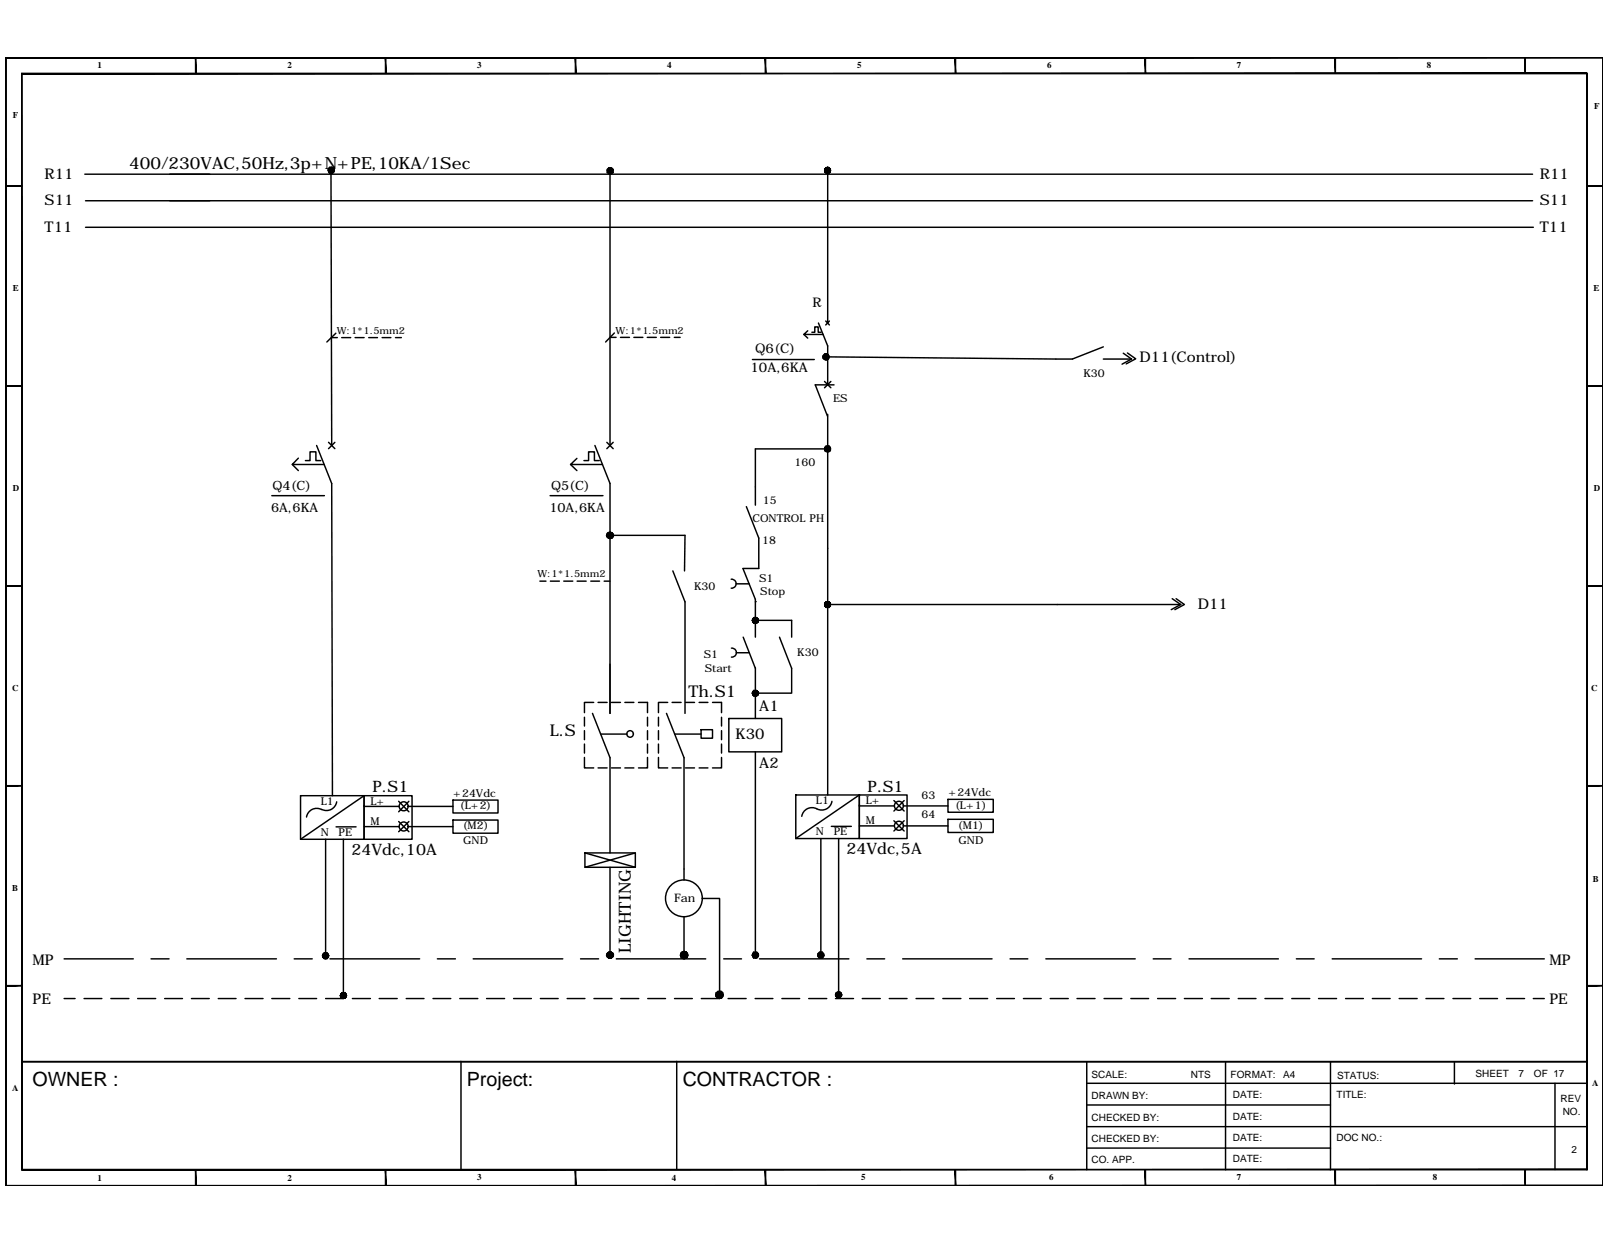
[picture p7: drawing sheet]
<svg xmlns="http://www.w3.org/2000/svg" width="279mm" height="216mm" viewBox="0 0 279 216" stroke-linecap="round" stroke-linejoin="round" font-family="sans-serif">
<!-- layer: FRAME -->
<g fill="#000" stroke="#000" stroke-width=".17">
<path d="M.9 10h277.8zM.9 10.1l277.8-.1z"/>
<path d="M3.7 12.8l.2 190.5v-190.5zM3.7 12.8l.2 190.5h-.2z"/>
<path d="M34 10l.1 2.8v-2.8zM34 10l.1 2.8h-.1z"/>
<path d="M67 10l.1 2.8v-2.8zM67 10l.1 2.8h-.1z"/>
<path d="M100 10l.1 2.8v-2.8zM100 10l.1 2.8h-.1z"/>
<path d="M133 10l.2 2.8v-2.8zM133 10l.2 2.8h-.2z"/>
<path d="M166 10l.2 2.8v-2.8zM166 10l.2 2.8h-.2z"/>
<path d="M199.1 10l.1 2.8v-2.8zM199.1 10l.1 2.8h-.1z"/>
<path d="M232.1 10l.1 2.8v-2.8zM232.1 10l.1 2.8h-.1z"/>
<path d="M265.1 10l.1 2.8v-2.8zM265.1 10l.1 2.8h-.1z"/>
<path d="M3.8 12.8h272.1v-.1zM3.8 12.7h272.1l-272.1 .1z"/>
<path d="M278.7 10v196.1zM278.7 10v196.1z"/>
<path d="M1 32.3v.1l2.8-.1zM1 32.4l2.8-.1v.1z"/>
<path d="M275.9 32.3v.1l2.8-.1zM275.9 32.4l2.8-.1v.1z"/>
<path d="M1 67v.2l2.8-.2zM1 67.2l2.8-.2v.2z"/>
<path d="M275.9 67v.2l2.8-.2zM275.9 67.2l2.8-.2v.2z"/>
<path d="M1 101.8v.1l2.8-.1zM1 101.9l2.8-.1v.1z"/>
<path d="M275.9 101.8v.1l2.8-.1zM275.9 101.9l2.8-.1v.1z"/>
<path d="M1 136.5v.2l2.8-.2zM1 136.7l2.8-.2v.2z"/>
<path d="M275.9 136.5v.2l2.8-.2zM275.9 136.7l2.8-.2v.2z"/>
<path d="M1 171.3v.1l2.8-.1zM1 171.4l2.8-.1v.1z"/>
<path d="M275.9 171.3v.1l2.8-.1zM275.9 171.4l2.8-.1v.1z"/>
<path d="M.9 10v196.1h.2zM.9 10h.2v196.1z"/>
<path d="M3.8 203.3v.1l272.1-.1zM3.8 203.4l272.1-.1v.1z"/>
<path d="M34 203.3l.1 2.8v-2.8zM34 203.3l.1 2.8h-.1z"/>
<path d="M67 203.3l.1 2.8v-2.8zM67 203.3l.1 2.8h-.1z"/>
<path d="M100 203.3l.1 2.8v-2.8zM100 203.3l.1 2.8h-.1z"/>
<path d="M133 203.4v2.7h.2zM133 203.4h.2v2.7z"/>
<path d="M166 203.3l.2 2.8v-2.8zM166 203.3l.2 2.8h-.2z"/>
<path d="M199.1 203.3l.1 2.8v-2.8zM199.1 203.3l.1 2.8h-.1z"/>
<path d="M232.1 203.3l.1 2.8v-2.8zM232.1 203.3l.1 2.8h-.1z"/>
<path d="M265.1 203.3l.1 2.8v-2.8zM265.1 203.3l.1 2.8h-.1z"/>
<path d="M275.9 12.8v190.5h.1zM275.9 12.8h.1v190.5z"/>
<path d="M1 206.1h277.7zM1 206.1h277.7z"/>
</g>
<path d="M3.8 184.5h272.1zM3.8 184.6v18.7M188.9 192.1h42.4M188.9 195.8h86.9M188.9 188.3h86.9M188.9 199.6h42.4M188.9 184.6v18.7" fill="none" stroke="#000" stroke-width=".25"/>
<!-- layer: 0 -->
<g fill="none" stroke="#000" stroke-width=".25">
<path d="M14.7 30.3h251.8M14.9 39.5h251.7M14.9 34.9h251.6M57.5 29.6l.2 47.8M57.6 58.7h1M58.4 57.9l-1.6 1.6M59.4 58.7h1.6M61.7 58.7h1.6M64.1 58.7h1.5M66.4 58.7h1.6M68.8 58.7h1M106.1 58.6h1"/>
<path d="M106.8 57.9l-1.5 1.6M107.9 58.6h1.5M110.2 58.6h1.6M112.5 58.6h1.6M114.9 58.6h1.5M117.2 58.6h1.1M141.7 66.9h3.3M143.6 62l42.9 .4M143.9 60.1v6.8M143.9 72v66.2M143.9 78h-12.6v9.8M191.8 62.4h4.9"/>
<path d="M195.3 61.4l1.4 1-1.6 .9M196 61.4l1.5 1-1.7 .9M57.7 84l.1 54.3M106.1 84v40M106.1 93.1h13l-.1 6.1M131.9 93.5v5.3h-2.7M93.9 101h1M95.7 101h1.6M98 101h1.6M100.3 101h1.6M102.7 101h1.5M105 101h1.1"/>
<path d="M119.1 104.6v19.4M127.1 100.7a.78 .78 0 0 1 .9 .8 .78 .78 0 0 1-.9 .7M127.2 112.7a.78 .78 0 0 1 .8 .7 .78 .78 0 0 1-.8 .8M128 101.5h2.3M128 113.5h2.3M131.3 104.2v6.6M131.3 116.1v8.8M131.3 107.8h6.3v3M131.5 104.6h-.2M137.6 116.2v4.3h-6.3M143.9 105.1h61.4M203.8 104.1l1.5 1-1.7 .9"/>
<path d="M204.5 104.1l1.4 1-1.6 .9M58.5 139.4a1.8 1.8 0 0 1-2.6 1.3M63.3 138.3h8.3v7.6h-8.3zM63.3 138.3l-11 7.6M69.3 139.3l1.8 1.8M71.1 139.3l-1.8 1.8M78.8 139.1h7.8v2.2h-7.8zM101.6 131.7v1.8h1.6M101.6 124.7v1.5M101.6 127v1.6M101.6 129.3v1.6M103.2 122.1h-1.6v1.8"/>
<path d="M104 133.5h1.6M104 122.1h1.6M106.1 131.7v16.6M106.3 133.5h1.6M106.3 122.1h1.6M108.6 133.5h1.6M108.6 122.1h1.6M111 122.1h1.6v1.8M112.6 131.7v1.8h-1.6M112.6 124.7v1.5M112.6 127v1.6M112.6 129.3v1.6"/>
<path d="M114.5 131.7v1.8h1.6M114.5 124.7v1.5M114.5 127v1.6M114.5 129.3v1.6M116.1 122.1h-1.6v1.8M116.9 133.5h1.5M116.9 122.1h1.5M118.9 131.7v19.4M119.2 133.5h1.5M119.2 122.1h1.5M121.6 133.5h1.5M121.6 122.1h1.5"/>
<path d="M121.9 126.8h2v1.5h-2zM123.9 122.1h1.5v1.8M125.4 131.7v1.8h-1.5M125.4 124.7v1.5M125.4 127v1.6M125.4 129.3v1.6M126.7 124.9h9.2v5.8h-9.2zM131.3 130.7v35.3M144.6 139.3a1.8 1.8 0 0 1-2.6 1.3M149.4 138.2h8.3v7.6h-8.3zM149.4 138.2l-11 7.6M155.4 139.2l1.8 1.8"/>
<path d="M157.2 139.2l-1.8 1.8M164.8 139h7.9v2.2h-7.9zM55.9 140.7a1.8 1.8 0 0 0-2.6 1.3M58.4 143.7h3.5M59.7 145.9v27.2M69.3 142.8l1.8 1.8M71 140.2h7.8M71 143.7h7.8M71.1 142.8l-1.8 1.8M78.8 142.6h7.8v2.2h-7.8zM101.7 148.3h8.8v2.5h-8.8zM101.7 148.3l8.8 2.5"/>
<path d="M106.1 150.8v15.2M110.5 148.3l-8.8 2.5M122.1 156.2h3v16.7M142 140.6a1.8 1.8 0 0 0-2.6 1.3M144.5 143.7h3.5M145.8 145.8v27.1M155.4 142.7l1.8 1.8M157.1 140.1h7.7M157.1 143.6h7.7M157.2 142.7l-1.8 1.8M164.8 142.4h7.9v2.3h-7.9zM11.1 166.7h12.1"/>
<path d="M11.1 173.6h2M14.6 173.6h3.1M19.3 173.6h3.1M23.9 173.6h3.2M26.3 166.7h3.1M28.6 173.6h3.1M32.5 166.7h15.6M33.3 173.6h3.1M37.9 173.6h3.1M42.6 173.6h3.1M47.3 173.6h3.1M51.2 166.7h3.1"/>
<path d="M52 173.6h3M56.6 173.6h3.1M57.4 166.7h15.6M61.3 173.6h3.1M65.9 173.6h3.2M70.6 173.6h3.1M75.3 173.6h3.1M76 166.7h3.2M79.9 173.6h3.2M82.3 166.7h15.5M84.6 173.6h3.1M89.3 173.6h3.1"/>
<path d="M94 173.6h3M98.6 173.6h3.1M100.9 166.7h3.2M103.3 173.6h3.1M107.2 166.7h15.5M107.9 173.6h3.2M112.6 173.6h3.1M117.3 173.6h3.1M121.9 173.6h3.2M125.8 166.7h3.1M126.6 173.6h3.1M131.3 173.6h3.1"/>
<path d="M132.1 166.7h15.5M135.9 173.6h3.1M140.6 173.6h3.1M145.3 173.6h3.1M149.9 173.6h3.1M150.7 166.7h3.1M154.6 173.6h3.1M156.9 166.7h15.6M159.3 173.6h3.1M163.9 173.6h3.2M168.6 173.6h3.1M173.3 173.6h3.1"/>
<path d="M175.6 166.7h3.1M177.9 173.6h3.1M181.8 166.7h15.6M182.6 173.6h3.1M187.3 173.6h3.1M192 173.6h3M196.6 173.6h3.1M200.5 166.7h3.1M201.3 173.6h3.1M205.9 173.6h3.2M206.7 166.7h15.6M210.6 173.6h3.1"/>
<path d="M215.3 173.6h3.1M219.9 173.6h3.1M224.6 173.6h3.1M225.4 166.7h3.1M229.2 173.6h3.2M231.6 166.7h15.6M233.9 173.6h3.1M238.6 173.6h3.1M243.3 173.6h3.1M247.9 173.6h3.2M250.2 166.7h3.2M252.6 173.6h3.1"/>
<path d="M256.5 166.7h12M257.3 173.6h3.1M261.9 173.6h3.2M266.6 173.6h1.9M80.2 184.5v18.8M117.7 184.5v18.8M213.1 184.6v18.7M231.3 184.6v18.7M252.9 184.7v3.7M270.4 188.3v15"/>
<circle cx="106" cy="93" r=".53"/>
<circle cx="70.2" cy="143.7" r=".78"/>
<circle cx="70.2" cy="140.2" r=".78"/>
<circle cx="156.3" cy="140.1" r=".78"/>
<circle cx="156.3" cy="143.5" r=".78"/>
<circle cx="106" cy="166" r=".53"/>
</g>
<!-- layer: SYMBOL -->
<g fill="none" stroke="#000" stroke-width=".25">
<path d="M106.1 29.6v47.8M143.9 29.6v26.5M139.8 58.1l.6 .7M140.4 57.5l-.6 .6h3.3M141.2 57.8h.5v-1h.6v1h.5M142.3 56.1l1.6 4M143.6 55.8l.6 .7M144.2 55.8l-.6 .7M51.9 79.6l-1.1 1.1h5.6M55 77.4l2.7 6.6M57.1 76.9l1.1 1.1M58.2 76.9l-1.1 1.1"/>
<path d="M100.3 79.7l-1.1 1h5.5M103.4 77.4l2.7 6.6M105.5 76.9l1.1 1.1M106.6 76.9l-1.1 1.1M130.8 62.5h10.8M143.4 66.3l1.1 1.1M144.5 66.3l-1.1 1.1M47.3 86.2h9.1M50.8 80.7l1.1 1.1M53.1 80.1h.8v-1.6h1v1.6h.9M95.6 86.2h9.2M99.2 80.7l1.1 1.1"/>
<path d="M101.5 80.1h.8v-1.6h1v1.6h.9M52.3 138.3h11v7.6h-11zM138.4 138.2h11v7.6h-11zM56.6 145.9v20.2M63.3 140.2h6.1M63.3 143.7h6.1M118.9 151.1v1.9M118.9 159.4v6.6M142.7 145.8v20.2M149.4 140.1h6.1M149.4 143.6h6.1"/>
<circle cx="118.9" cy="156.2" r="3.2"/>
</g>
<!-- layer: L -->
<path d="M63.3 140.2h.1M149.4 140.1h.1" fill="none" stroke="#000" stroke-width=".25"/>
<!-- layer: 0 -->
<g fill="#000" stroke="#000" stroke-width=".17">
<path d="M105.9 93.6h.3zM106 92.6h.1zM105.9 166.6h.3zM106 165.5h.1z"/>
<path d="M57 29.6l.1 .3 .5-.3zM57.1 29.9l.5-.3-.3 .5zM57.6 29.6l-.3 .5h.3z"/>
<path d="M57 29.6l.1 .3 .5-.3zM57.1 29.9l.5-.3-.3 .5zM57.6 29.6l-.3 .5h.3z"/>
<path d="M57.2 29.6v.2l.4-.2zM57.2 29.8l.4-.2-.2 .3zM57.6 29.6l-.2 .3 .2 .1z"/>
<path d="M57.2 29.6v.2l.4-.2zM57.2 29.8l.4-.2-.2 .3zM57.6 29.6l-.2 .3 .2 .1z"/>
<path d="M57.4 29.2l.2 .4v-.4zM57.4 29.2l.2 .4-.4-.2zM57.2 29.4v.2h.4z"/>
<path d="M57.6 29.6v.4l.2-.1zM57.6 29.6l.3 .2-.1 .1zM57.6 29.6l.3 .2 .1-.2z"/>
<path d="M57.3 29.1l.3 .5v-.5zM57.3 29.1l.3 .5-.5-.3zM57.1 29.3l-.1 .3h.6z"/>
<path d="M57.6 29.6v.5h.2zM57.6 29.6l.5 .3-.3 .2zM57.6 29.6l.5 .3v-.3z"/>
<path d="M57.4 29.2l.2 .4v-.4zM57.4 29.2l.2 .4-.4-.2zM57.2 29.4v.2h.4z"/>
<path d="M57.6 29.6v.4l.2-.1zM57.6 29.6l.3 .2-.1 .1zM57.6 29.6l.3 .2 .1-.2z"/>
<path d="M57.3 29.1l.3 .5v-.5zM57.3 29.1l.3 .5-.5-.3zM57.1 29.3l-.1 .3h.6z"/>
<path d="M57.6 29.6v.5h.2zM57.6 29.6l.5 .3-.3 .2zM57.6 29.6l.5 .3v-.3z"/>
<path d="M57.6 29.6h.4l-.1-.2zM57.8 29.2l.1 .2-.3 .2zM57.6 29.2v.4l.2-.4z"/>
<path d="M57.6 29.6h.4l-.1-.2zM57.8 29.2l.1 .2-.3 .2zM57.6 29.2v.4l.2-.4z"/>
<path d="M57.6 29.6h.5v-.3zM57.8 29.1l.3 .2-.5 .3zM57.6 29.1v.5l.2-.5z"/>
<path d="M57.6 29.6h.5v-.3zM57.8 29.1l.3 .2-.5 .3zM57.6 29.1v.5l.2-.5z"/>
<path d="M105.6 29.7v.3l.5-.3zM105.6 30l.5-.3-.3 .5zM106.1 29.7l-.3 .5h.3z"/>
<path d="M105.6 29.7v.3l.5-.3zM105.6 30l.5-.3-.3 .5zM106.1 29.7l-.3 .5h.3z"/>
<path d="M105.7 29.7v.2l.4-.2zM105.7 29.9l.4-.2-.2 .4zM106.1 29.7l-.2 .4h.2z"/>
<path d="M105.7 29.7v.2l.4-.2zM105.7 29.9l.4-.2-.2 .4zM106.1 29.7l-.2 .4h.2z"/>
<path d="M105.9 29.4l.2 .3v-.4zM105.7 29.5l.2-.1 .2 .3zM105.7 29.5v.2h.4z"/>
<path d="M106.1 29.7v.4h.2zM106.1 29.7l.3 .2-.1 .2zM106.1 29.7l.3 .2 .1-.2z"/>
<path d="M105.8 29.2l.3 .5v-.6zM105.8 29.2l.3 .5-.5-.3zM105.6 29.4v.3h.5z"/>
<path d="M106.1 29.7v.5h.3zM106.1 29.7l.5 .3-.2 .2zM106.1 29.7l.5 .3v-.3z"/>
<path d="M105.9 29.4l.2 .3v-.4zM105.7 29.5l.2-.1 .2 .3zM105.7 29.5v.2h.4z"/>
<path d="M106.1 29.7v.4h.2zM106.1 29.7l.3 .2-.1 .2zM106.1 29.7l.3 .2 .1-.2z"/>
<path d="M105.8 29.2l.3 .5v-.6zM105.8 29.2l.3 .5-.5-.3zM105.6 29.4v.3h.5z"/>
<path d="M106.1 29.7v.5h.3zM106.1 29.7l.5 .3-.2 .2zM106.1 29.7l.5 .3v-.3z"/>
<path d="M106.1 29.7h.4l-.1-.2zM106.3 29.4l.1 .1-.3 .2zM106.1 29.3v.4l.2-.3z"/>
<path d="M106.1 29.7h.4l-.1-.2zM106.3 29.4l.1 .1-.3 .2zM106.1 29.3v.4l.2-.3z"/>
<path d="M106.1 29.7h.5v-.3zM106.4 29.2l.2 .2-.5 .3zM106.1 29.1v.6l.3-.5z"/>
<path d="M106.1 29.7h.5v-.3zM106.4 29.2l.2 .2-.5 .3zM106.1 29.1v.6l.3-.5z"/>
<path d="M143.4 29.6v.3l.5-.3zM143.4 29.9l.5-.3-.3 .5zM143.9 29.6l-.3 .5 .3 .1z"/>
<path d="M143.4 29.6v.3l.5-.3zM143.4 29.9l.5-.3-.3 .5zM143.9 29.6l-.3 .5 .3 .1z"/>
<path d="M143.5 29.6v.2l.4-.2zM143.5 29.8l.4-.2-.2 .4zM143.9 29.6l-.2 .4h.2z"/>
<path d="M143.5 29.6v.2l.4-.2zM143.5 29.8l.4-.2-.2 .4zM143.9 29.6l-.2 .4h.2z"/>
<path d="M143.7 29.3l.2 .3v-.4zM143.5 29.4l.2-.1 .2 .3zM143.5 29.4v.2h.4z"/>
<path d="M143.9 29.6v.4h.2zM143.9 29.6l.3 .2-.1 .2zM143.9 29.6l.3 .2 .1-.2z"/>
<path d="M143.6 29.1l.3 .5v-.5zM143.6 29.1l.3 .5-.5-.2zM143.4 29.4v.2h.5z"/>
<path d="M143.9 29.6v.6l.3-.1zM143.9 29.6l.5 .3-.2 .2zM143.9 29.6l.5 .3v-.3z"/>
<path d="M143.7 29.3l.2 .3v-.4zM143.5 29.4l.2-.1 .2 .3zM143.5 29.4v.2h.4z"/>
<path d="M143.9 29.6v.4h.2zM143.9 29.6l.3 .2-.1 .2zM143.9 29.6l.3 .2 .1-.2z"/>
<path d="M143.6 29.1l.3 .5v-.5zM143.6 29.1l.3 .5-.5-.2zM143.4 29.4v.2h.5z"/>
<path d="M143.9 29.6v.6l.3-.1zM143.9 29.6l.5 .3-.2 .2zM143.9 29.6l.5 .3v-.3z"/>
<path d="M143.9 29.6h.4l-.1-.2zM144.1 29.3l.1 .1-.3 .2zM143.9 29.2v.4l.2-.3z"/>
<path d="M143.9 29.6h.4l-.1-.2zM144.1 29.3l.1 .1-.3 .2zM143.9 29.2v.4l.2-.3z"/>
<path d="M143.9 29.6h.5v-.2zM144.2 29.1l.2 .3-.5 .2zM143.9 29.1v.5l.3-.5z"/>
<path d="M143.9 29.6h.5v-.2zM144.2 29.1l.2 .3-.5 .2zM143.9 29.1v.5l.3-.5z"/>
<path d="M143.1 62v.3l.5-.3zM143.1 62.3l.5-.3-.2 .5zM143.6 62l-.2 .5 .2 .1z"/>
<path d="M143.1 62v.3l.5-.3zM143.1 62.3l.5-.3-.2 .5zM143.6 62l-.2 .5 .2 .1z"/>
<path d="M143.2 62l.1 .2 .3-.2zM143.3 62.2l.3-.2-.2 .4zM143.6 62l-.2 .4 .2 .1z"/>
<path d="M143.2 62l.1 .2 .3-.2zM143.3 62.2l.3-.2-.2 .4zM143.6 62l-.2 .4 .2 .1z"/>
<path d="M143.4 78v.3l.5-.3zM143.4 78.3l.5-.3-.3 .5zM143.9 78l-.3 .5 .3 .1z"/>
<path d="M143.4 78v.3l.5-.3zM143.4 78.3l.5-.3-.3 .5zM143.9 78l-.3 .5 .3 .1z"/>
<path d="M143.5 78v.2l.4-.2zM143.5 78.2l.4-.2-.2 .4zM143.9 78l-.2 .4 .2 .1z"/>
<path d="M143.5 78v.2l.4-.2zM143.5 78.2l.4-.2-.2 .4zM143.9 78l-.2 .4 .2 .1z"/>
<path d="M143.4 61.7l.2 .3v-.4zM143.4 61.7l.2 .3-.3-.2zM143.3 61.8l-.1 .2h.4z"/>
<path d="M143.6 62v.5l.2-.1zM143.6 62l.4 .2-.2 .2zM143.6 62l.4 .2v-.2z"/>
<path d="M143.4 61.6l.2 .4v-.5zM143.1 61.8l.3-.2 .2 .4zM143.1 61.8v.2h.5z"/>
<path d="M143.6 62v.6l.3-.1zM143.6 62l.5 .3-.2 .2zM143.6 62l.5 .3 .1-.3z"/>
<path d="M143.4 61.7l.2 .3v-.4zM143.4 61.7l.2 .3-.3-.2zM143.3 61.8l-.1 .2h.4z"/>
<path d="M143.6 62v.5l.2-.1zM143.6 62l.4 .2-.2 .2zM143.6 62l.4 .2v-.2z"/>
<path d="M143.4 61.6l.2 .4v-.5zM143.1 61.8l.3-.2 .2 .4zM143.1 61.8v.2h.5z"/>
<path d="M143.6 62v.6l.3-.1zM143.6 62l.5 .3-.2 .2zM143.6 62l.5 .3 .1-.3z"/>
<path d="M143.7 77.7l.2 .3v-.4zM143.5 77.8l.2-.1 .2 .3zM143.5 77.8v.2h.4z"/>
<path d="M143.9 78v.5l.2-.1zM143.9 78l.3 .2-.1 .2zM143.9 78l.3 .2 .1-.2z"/>
<path d="M143.6 77.6l.3 .4v-.5zM143.6 77.6l.3 .4-.5-.2zM143.4 77.8v.2h.5z"/>
<path d="M143.9 78v.6l.3-.1zM143.9 78l.5 .3-.2 .2zM143.9 78l.5 .3v-.3z"/>
<path d="M143.7 77.7l.2 .3v-.4zM143.5 77.8l.2-.1 .2 .3zM143.5 77.8v.2h.4z"/>
<path d="M143.9 78v.5l.2-.1zM143.9 78l.3 .2-.1 .2zM143.9 78l.3 .2 .1-.2z"/>
<path d="M143.6 77.6l.3 .4v-.5zM143.6 77.6l.3 .4-.5-.2zM143.4 77.8v.2h.5z"/>
<path d="M143.9 78v.6l.3-.1zM143.9 78l.5 .3-.2 .2zM143.9 78l.5 .3v-.3z"/>
<path d="M143.6 62h.4v-.2zM143.8 61.7l.2 .1-.4 .2zM143.6 61.6v.4l.2-.3z"/>
<path d="M143.6 62h.4v-.2zM143.8 61.7l.2 .1-.4 .2zM143.6 61.6v.4l.2-.3z"/>
<path d="M143.6 62h.6l-.1-.2zM143.9 61.6l.2 .2-.5 .2zM143.6 61.5v.5l.3-.4z"/>
<path d="M143.6 62h.6l-.1-.2zM143.9 61.6l.2 .2-.5 .2zM143.6 61.5v.5l.3-.4z"/>
<path d="M143.9 78h.4l-.1-.2zM144.1 77.7l.1 .1-.3 .2zM143.9 77.6v.4l.2-.3z"/>
<path d="M143.9 78h.4l-.1-.2zM144.1 77.7l.1 .1-.3 .2zM143.9 77.6v.4l.2-.3z"/>
<path d="M143.9 78h.5v-.2zM144.2 77.6l.2 .2-.5 .2zM143.9 77.5v.5l.3-.4z"/>
<path d="M143.9 78h.5v-.2zM144.2 77.6l.2 .2-.5 .2zM143.9 77.5v.5l.3-.4z"/>
<path d="M105.9 93.6h.2zM106 93.6h.1z"/>
<path d="M106 92.6h.2zM105.9 92.6h.3z"/>
<path d="M105.9 92.6h.3zM105.9 92.6h.3z"/>
<path d="M105.9 92.6h.4zM105.9 92.6h.4z"/>
<path d="M105.9 93.6h.3zM105.9 93.6h.3z"/>
<path d="M105.8 92.6h.6zM105.8 92.6h.6z"/>
<path d="M105.8 93.6h.5zM105.8 93.6h.4z"/>
<path d="M105.8 92.6h.6zM105.8 92.6h.6z"/>
<path d="M105.8 93.6h.6zM105.8 93.6h.5z"/>
<path d="M105.8 92.6l.6 .1zM105.8 92.6l.6 .1z"/>
<path d="M105.8 93.5h.6zM105.8 93.5l.6 .1z"/>
<path d="M105.7 92.7h.8zM105.7 92.7h.8z"/>
<path d="M105.7 93.5h.7zM105.7 93.5h.7z"/>
<path d="M105.7 92.7h.8zM105.7 92.7h.8z"/>
<path d="M105.6 92.7l.9 .1zM105.6 92.7l.9 .1z"/>
<path d="M105.6 93.4h.9zM105.6 93.4h.9z"/>
<path d="M105.7 93.4h.8zM105.7 93.4l.7 .1z"/>
<path d="M105.6 92.8h1zM105.6 92.8h1z"/>
<path d="M105.6 93.4h.9zM105.6 93.4h.9z"/>
<path d="M105.6 92.8l1 .1zM105.6 92.8l1 .1h-1z"/>
<path d="M105.6 92.9h1zM105.6 92.9h1z"/>
<path d="M105.6 93.3h1zM105.6 93.3h1z"/>
<path d="M105.6 93.3h1zM105.6 93.3l.9 .1z"/>
<path d="M105.6 92.9l1 .1zM105.6 92.9l1 .1z"/>
<path d="M105.6 93h1zM105.5 93h1.1z"/>
<path d="M105.5 93l1.1 .1zM105.5 93l1.1 .1z"/>
<path d="M105.5 93.1h1.1zM105.5 93.1h1.1z"/>
<path d="M105.5 93.1l1.1 .1zM105.5 93.1l1.1 .1z"/>
<path d="M105.6 93.2h1zM105.6 93.2h1z"/>
<path d="M105.6 93.2h1zM105.6 93.2l1 .1z"/>
<path d="M130.8 107.8l.1 .3 .4-.3zM130.9 108.1l.4-.3-.3 .5zM131.3 107.8l-.3 .5 .3 .1z"/>
<path d="M130.8 107.8l.1 .3 .4-.3zM130.9 108.1l.4-.3-.3 .5zM131.3 107.8l-.3 .5 .3 .1z"/>
<path d="M130.9 107.8l.1 .2 .3-.2zM131 108l.3-.2-.2 .4zM131.3 107.8l-.2 .4 .2 .1z"/>
<path d="M130.9 107.8l.1 .2 .3-.2zM131 108l.3-.2-.2 .4zM131.3 107.8l-.2 .4 .2 .1z"/>
<path d="M131.1 107.5l.2 .3v-.4zM131 107.6l.1-.1 .2 .3zM131 107.6l-.1 .2h.4z"/>
<path d="M131.3 107.8v.5l.2-.1zM131.3 107.8l.4 .2-.2 .2zM131.3 107.8l.4 .2 .1-.2z"/>
<path d="M131 107.4l.3 .4v-.5zM131 107.4l.3 .4-.4-.2zM130.9 107.6l-.1 .2h.5z"/>
<path d="M131.3 107.8v.6l.3-.1zM131.3 107.8l.5 .3-.2 .2zM131.3 107.8l.5 .3 .1-.3z"/>
<path d="M131.1 107.5l.2 .3v-.4zM131 107.6l.1-.1 .2 .3zM131 107.6l-.1 .2h.4z"/>
<path d="M131.3 107.8v.5l.2-.1zM131.3 107.8l.4 .2-.2 .2zM131.3 107.8l.4 .2 .1-.2z"/>
<path d="M131 107.4l.3 .4v-.5zM131 107.4l.3 .4-.4-.2zM130.9 107.6l-.1 .2h.5z"/>
<path d="M131.3 107.8v.6l.3-.1zM131.3 107.8l.5 .3-.2 .2zM131.3 107.8l.5 .3 .1-.3z"/>
<path d="M131 120l.3 .5v-.5zM131 120l.3 .5-.4-.3zM130.9 120.2l-.1 .3h.5z"/>
<path d="M131 120l.3 .5v-.5zM131 120l.3 .5-.4-.3zM130.9 120.2l-.1 .3h.5z"/>
<path d="M131.3 107.8h.5l-.1-.2zM131.5 107.5l.2 .1-.4 .2zM131.3 107.4v.4l.2-.3z"/>
<path d="M131.3 107.8h.5l-.1-.2zM131.5 107.5l.2 .1-.4 .2zM131.3 107.4v.4l.2-.3z"/>
<path d="M131.3 107.8h.6l-.1-.2zM131.6 107.4l.2 .2-.5 .2zM131.3 107.3v.5l.3-.4z"/>
<path d="M131.3 107.8h.6l-.1-.2zM131.6 107.4l.2 .2-.5 .2zM131.3 107.3v.5l.3-.4z"/>
<path d="M143.4 105.1v.3l.5-.3zM143.4 105.4l.5-.3-.3 .5zM143.9 105.1l-.3 .5h.3z"/>
<path d="M143.4 105.1v.3l.5-.3zM143.4 105.4l.5-.3-.3 .5zM143.9 105.1l-.3 .5h.3z"/>
<path d="M143.5 105.1v.2l.4-.2zM143.5 105.3l.4-.2-.2 .4zM143.9 105.1l-.2 .4h.2z"/>
<path d="M143.5 105.1v.2l.4-.2zM143.5 105.3l.4-.2-.2 .4zM143.9 105.1l-.2 .4h.2z"/>
<path d="M143.7 104.7l.2 .4v-.4zM143.5 104.9l.2-.2 .2 .4zM143.5 104.9v.2h.4z"/>
<path d="M143.9 105.1v.4h.2zM143.9 105.1l.3 .2-.1 .2zM143.9 105.1l.3 .2 .1-.2z"/>
<path d="M143.6 104.6l.3 .5v-.5zM143.6 104.6l.3 .5-.5-.3zM143.4 104.8v.3h.5z"/>
<path d="M143.9 105.1v.5h.3zM143.9 105.1l.5 .3-.2 .2zM143.9 105.1l.5 .3v-.3z"/>
<path d="M143.7 104.7l.2 .4v-.4zM143.5 104.9l.2-.2 .2 .4zM143.5 104.9v.2h.4z"/>
<path d="M143.9 105.1v.4h.2zM143.9 105.1l.3 .2-.1 .2zM143.9 105.1l.3 .2 .1-.2z"/>
<path d="M143.6 104.6l.3 .5v-.5zM143.6 104.6l.3 .5-.5-.3zM143.4 104.8v.3h.5z"/>
<path d="M143.9 105.1v.5h.3zM143.9 105.1l.5 .3-.2 .2zM143.9 105.1l.5 .3v-.3z"/>
<path d="M143.9 105.1h.4l-.1-.2zM144.1 104.7l.1 .2-.3 .2zM143.9 104.7v.4l.2-.4z"/>
<path d="M143.9 105.1h.4l-.1-.2zM144.1 104.7l.1 .2-.3 .2zM143.9 104.7v.4l.2-.4z"/>
<path d="M143.9 105.1h.5v-.3zM144.2 104.6l.2 .2-.5 .3zM143.9 104.6v.5l.3-.5z"/>
<path d="M143.9 105.1h.5v-.3zM144.2 104.6l.2 .2-.5 .3zM143.9 104.6v.5l.3-.5z"/>
<path d="M130.8 120.5l.1 .3 .4-.3zM130.9 120.8l.4-.3-.3 .5zM131.3 120.5l-.3 .5h.3z"/>
<path d="M130.8 120.5l.1 .3 .4-.3zM130.9 120.8l.4-.3-.3 .5zM131.3 120.5l-.3 .5h.3z"/>
<path d="M130.9 120.5l.1 .2 .3-.2zM131 120.7l.3-.2-.2 .4zM131.3 120.5l-.2 .4h.2z"/>
<path d="M130.9 120.5l.1 .2 .3-.2zM131 120.7l.3-.2-.2 .4zM131.3 120.5l-.2 .4h.2z"/>
<path d="M131.1 120.2l.2 .3v-.4zM131 120.3l.1-.1 .2 .3zM131 120.3l-.1 .2h.4z"/>
<path d="M131.3 120.5v.4h.2zM131.3 120.5l.4 .2-.2 .2zM131.3 120.5l.4 .2 .1-.2z"/>
<path d="M131.3 120.5v.5h.3zM131.3 120.5l.5 .3-.2 .2zM131.3 120.5l.5 .3 .1-.3z"/>
<path d="M131.1 120.2l.2 .3v-.4zM131 120.3l.1-.1 .2 .3zM131 120.3l-.1 .2h.4z"/>
<path d="M131.3 120.5v.4h.2zM131.3 120.5l.4 .2-.2 .2zM131.3 120.5l.4 .2 .1-.2z"/>
<path d="M131.3 120.5v.5h.3zM131.3 120.5l.5 .3-.2 .2zM131.3 120.5l.5 .3 .1-.3z"/>
<path d="M131.3 120.5h.5l-.1-.2zM131.5 120.2l.2 .1-.4 .2zM131.3 120.1v.4l.2-.3z"/>
<path d="M131.3 120.5h.5l-.1-.2zM131.5 120.2l.2 .1-.4 .2zM131.3 120.1v.4l.2-.3z"/>
<path d="M131.3 120.5h.6l-.1-.3zM131.6 120l.2 .2-.5 .3zM131.3 120v.5l.3-.5z"/>
<path d="M131.3 120.5h.6l-.1-.3zM131.6 120l.2 .2-.5 .3zM131.3 120v.5l.3-.5z"/>
<path d="M56.1 166.1v.3l.5-.3zM56.1 166.4l.5-.3-.2 .5zM56.6 166.1l-.2 .5 .2 .1z"/>
<path d="M56.1 166.1v.3l.5-.3zM56.1 166.4l.5-.3-.2 .5zM56.6 166.1l-.2 .5 .2 .1z"/>
<path d="M56.2 166.1v.2l.4-.2zM56.2 166.3l.4-.2-.2 .4zM56.6 166.1l-.2 .4 .2 .1z"/>
<path d="M56.2 166.1v.2l.4-.2zM56.2 166.3l.4-.2-.2 .4zM56.6 166.1l-.2 .4 .2 .1z"/>
<path d="M56.4 165.8l.2 .3v-.4zM56.2 165.9l.2-.1 .2 .3zM56.2 165.9v.2h.4z"/>
<path d="M56.6 166.1v.5l.2-.1zM56.6 166.1l.4 .2-.2 .2zM56.6 166.1l.4 .2v-.2z"/>
<path d="M56.4 165.7l.2 .4v-.5zM56.1 165.9l.3-.2 .2 .4zM56.1 165.9v.2h.5z"/>
<path d="M56.6 166.1v.6l.3-.1zM56.6 166.1l.5 .3-.2 .2zM56.6 166.1l.5 .3 .1-.3z"/>
<path d="M56.4 165.8l.2 .3v-.4zM56.2 165.9l.2-.1 .2 .3zM56.2 165.9v.2h.4z"/>
<path d="M56.6 166.1v.5l.2-.1zM56.6 166.1l.4 .2-.2 .2zM56.6 166.1l.4 .2v-.2z"/>
<path d="M56.4 165.7l.2 .4v-.5zM56.1 165.9l.3-.2 .2 .4zM56.1 165.9v.2h.5z"/>
<path d="M56.6 166.1v.6l.3-.1zM56.6 166.1l.5 .3-.2 .2zM56.6 166.1l.5 .3 .1-.3z"/>
<path d="M56.6 166.1h.4v-.2zM56.8 165.8l.2 .1-.4 .2zM56.6 165.7v.4l.2-.3z"/>
<path d="M56.6 166.1h.4v-.2zM56.8 165.8l.2 .1-.4 .2zM56.6 165.7v.4l.2-.3z"/>
<path d="M56.6 166.1h.6l-.1-.2zM56.9 165.7l.2 .2-.5 .2zM56.6 165.6v.5l.3-.4z"/>
<path d="M56.6 166.1h.6l-.1-.2zM56.9 165.7l.2 .2-.5 .2zM56.6 165.6v.5l.3-.4z"/>
<path d="M59.2 173.1v.2l.5-.2zM59.2 173.3l.5-.2-.2 .4zM59.7 173.1l-.2 .4 .2 .1z"/>
<path d="M59.2 173.1v.2l.5-.2zM59.2 173.3l.5-.2-.2 .4zM59.7 173.1l-.2 .4 .2 .1z"/>
<path d="M59.3 173.1l.1 .1 .3-.1zM59.4 173.2l.3-.1-.2 .3zM59.7 173.1l-.2 .3 .2 .1z"/>
<path d="M59.3 173.1l.1 .1 .3-.1zM59.4 173.2l.3-.1-.2 .3zM59.7 173.1l-.2 .3 .2 .1z"/>
<path d="M59.5 172.7l.2 .4v-.5zM59.5 172.7l.2 .4-.3-.2zM59.4 172.9l-.1 .2h.4z"/>
<path d="M59.7 173.1v.4l.2-.1zM59.7 173.1l.4 .1-.2 .2zM59.7 173.1l.4 .1v-.1z"/>
<path d="M59.5 172.6l.2 .5v-.6zM59.5 172.6l.2 .5-.5-.3zM59.2 172.8v.3h.5z"/>
<path d="M59.7 173.1v.5l.3-.1zM59.7 173.1l.5 .2-.2 .2zM59.7 173.1l.5 .2 .1-.2z"/>
<path d="M59.5 172.7l.2 .4v-.5zM59.5 172.7l.2 .4-.3-.2zM59.4 172.9l-.1 .2h.4z"/>
<path d="M59.7 173.1v.4l.2-.1zM59.7 173.1l.4 .1-.2 .2zM59.7 173.1l.4 .1v-.1z"/>
<path d="M59.5 172.6l.2 .5v-.6zM59.5 172.6l.2 .5-.5-.3zM59.2 172.8v.3h.5z"/>
<path d="M59.7 173.1v.5l.3-.1zM59.7 173.1l.5 .2-.2 .2zM59.7 173.1l.5 .2 .1-.2z"/>
<path d="M59.7 173.1h.4v-.2zM59.9 172.7l.2 .2-.4 .2zM59.7 172.6v.5l.2-.4z"/>
<path d="M59.7 173.1h.4v-.2zM59.9 172.7l.2 .2-.4 .2zM59.7 172.6v.5l.2-.4z"/>
<path d="M59.7 173.1h.6l-.1-.3zM60 172.6l.2 .2-.5 .3zM59.7 172.5v.6l.3-.5z"/>
<path d="M59.7 173.1h.6l-.1-.3zM60 172.6l.2 .2-.5 .3zM59.7 172.5v.6l.3-.5z"/>
<path d="M105.9 166.6h.2zM106 166.6h.1z"/>
<path d="M106 165.5h.2zM105.9 165.5h.3z"/>
<path d="M105.9 165.5h.3zM105.9 165.5h.3z"/>
<path d="M105.9 165.5h.4zM105.9 165.5h.4z"/>
<path d="M105.9 166.6h.3zM105.9 166.6h.3z"/>
<path d="M105.8 165.5h.6zM105.8 165.5h.6z"/>
<path d="M105.8 166.5h.5zM105.8 166.5l.4 .1z"/>
<path d="M105.8 165.5l.6 .1zM105.8 165.5l.6 .1z"/>
<path d="M105.8 166.5h.6zM105.8 166.5h.5z"/>
<path d="M105.8 165.6h.6zM105.8 165.6h.6z"/>
<path d="M105.8 166.5h.6zM105.8 166.5h.6z"/>
<path d="M105.7 165.6l.8 .1zM105.7 165.6l.8 .1z"/>
<path d="M105.7 166.4h.7zM105.7 166.4l.7 .1z"/>
<path d="M105.7 165.7h.8zM105.7 165.7h.8z"/>
<path d="M105.6 165.7h.9zM105.6 165.7h.9z"/>
<path d="M105.6 166.4h.9zM105.6 166.4h.9z"/>
<path d="M105.7 166.4h.8zM105.7 166.4h.7z"/>
<path d="M105.6 165.7l1 .1zM105.6 165.7l1 .1z"/>
<path d="M105.6 166.3h.9zM105.6 166.3l.9 .1z"/>
<path d="M105.6 165.8h1zM105.6 165.8h1z"/>
<path d="M105.6 165.8l1 .1zM105.6 165.8l1 .1z"/>
<path d="M105.6 166.2l1 .1zM105.6 166.2l1 .1z"/>
<path d="M105.6 166.3h1zM105.6 166.3h.9z"/>
<path d="M105.6 165.9h1zM105.6 165.9h1z"/>
<path d="M105.6 165.9l1 .1zM105.6 165.9l1 .1z"/>
<path d="M105.5 166h1.1zM105.5 166h1.1z"/>
<path d="M105.5 166l1.1 .1zM105.5 166l1.1 .1z"/>
<path d="M105.5 166.1h1.1zM105.5 166.1h1.1z"/>
<path d="M105.6 166.1l1 .1zM105.6 166.1l1 .1z"/>
<path d="M105.6 166.2h1zM105.6 166.2h1z"/>
<path d="M118.3 166l.1 .3 .5-.3zM118.4 166.3l.5-.3-.3 .6zM118.9 166l-.3 .6 .3 .1z"/>
<path d="M118.3 166l.1 .3 .5-.3zM118.4 166.3l.5-.3-.3 .6zM118.9 166l-.3 .6 .3 .1z"/>
<path d="M118.4 166l.1 .3 .4-.3zM118.5 166.3l.4-.3-.2 .5zM118.9 166l-.2 .5h.2z"/>
<path d="M118.4 166l.1 .3 .4-.3zM118.5 166.3l.4-.3-.2 .5zM118.9 166l-.2 .5h.2z"/>
<path d="M118.7 165.6l.2 .4v-.5zM118.7 165.6l.2 .4-.4-.2zM118.5 165.8l-.1 .2h.5z"/>
<path d="M118.9 166v.5h.3zM118.9 166l.5 .3-.2 .2zM118.9 166l.5 .3v-.3z"/>
<path d="M118.6 165.5l.3 .5v-.6zM118.6 165.5l.3 .5-.5-.3zM118.4 165.7l-.1 .3h.6z"/>
<path d="M118.9 166v.7l.4-.1zM118.9 166l.6 .3-.2 .3zM118.9 166l.6 .3 .1-.3z"/>
<path d="M118.7 165.6l.2 .4v-.5zM118.7 165.6l.2 .4-.4-.2zM118.5 165.8l-.1 .2h.5z"/>
<path d="M118.9 166v.5h.3zM118.9 166l.5 .3-.2 .2zM118.9 166l.5 .3v-.3z"/>
<path d="M118.6 165.5l.3 .5v-.6zM118.6 165.5l.3 .5-.5-.3zM118.4 165.7l-.1 .3h.6z"/>
<path d="M118.9 166v.7l.4-.1zM118.9 166l.6 .3-.2 .3zM118.9 166l.6 .3 .1-.3z"/>
<path d="M118.9 166h.5v-.2zM119.2 165.6l.2 .2-.5 .2zM118.9 165.5v.5l.3-.4z"/>
<path d="M118.9 166h.5v-.2zM119.2 165.6l.2 .2-.5 .2zM118.9 165.5v.5l.3-.4z"/>
<path d="M118.9 166h.7l-.1-.3zM119.3 165.5l.2 .2-.6 .3zM118.9 165.4v.6l.4-.5z"/>
<path d="M118.9 166h.7l-.1-.3zM119.3 165.5l.2 .2-.6 .3zM118.9 165.4v.6l.4-.5z"/>
<path d="M124.4 172.9l.1 .3 .6-.3zM124.5 173.2l.6-.3-.3 .6zM125.1 172.9l-.3 .6 .3 .1z"/>
<path d="M124.4 172.9l.1 .3 .6-.3zM124.5 173.2l.6-.3-.3 .6zM125.1 172.9l-.3 .6 .3 .1z"/>
<path d="M124.6 172.9l.1 .3 .4-.3zM124.7 173.2l.4-.3-.2 .5zM125.1 172.9l-.2 .5 .2 .1z"/>
<path d="M124.6 172.9l.1 .3 .4-.3zM124.7 173.2l.4-.3-.2 .5zM125.1 172.9l-.2 .5 .2 .1z"/>
<path d="M124.9 172.5l.2 .4v-.5zM124.9 172.5l.2 .4-.4-.2zM124.7 172.7l-.1 .2h.5z"/>
<path d="M125.1 172.9v.6l.3-.1zM125.1 172.9l.4 .3-.1 .2zM125.1 172.9l.4 .3 .1-.3z"/>
<path d="M124.8 172.4l.3 .5v-.6zM124.8 172.4l.3 .5-.6-.3zM124.5 172.6l-.1 .3h.7z"/>
<path d="M125.1 172.9v.7l.3-.1zM125.1 172.9l.6 .3-.3 .3zM125.1 172.9l.6 .3v-.3z"/>
<path d="M124.9 172.5l.2 .4v-.5zM124.9 172.5l.2 .4-.4-.2zM124.7 172.7l-.1 .2h.5z"/>
<path d="M125.1 172.9v.6l.3-.1zM125.1 172.9l.4 .3-.1 .2zM125.1 172.9l.4 .3 .1-.3z"/>
<path d="M124.8 172.4l.3 .5v-.6zM124.8 172.4l.3 .5-.6-.3zM124.5 172.6l-.1 .3h.7z"/>
<path d="M125.1 172.9v.7l.3-.1zM125.1 172.9l.6 .3-.3 .3zM125.1 172.9l.6 .3v-.3z"/>
<path d="M125.1 172.9h.5l-.1-.2zM125.4 172.5l.1 .2-.4 .2zM125.1 172.4v.5l.3-.4z"/>
<path d="M125.1 172.9h.5l-.1-.2zM125.4 172.5l.1 .2-.4 .2zM125.1 172.4v.5l.3-.4z"/>
<path d="M125.1 172.9h.6v-.3zM125.4 172.4l.3 .2-.6 .3zM125.1 172.3v.6l.3-.5z"/>
<path d="M125.1 172.9h.6v-.3zM125.4 172.4l.3 .2-.6 .3zM125.1 172.3v.6l.3-.5z"/>
<path d="M130.8 166l.1 .3 .4-.3zM130.9 166.3l.4-.3-.3 .5zM131.3 166l-.3 .5 .3 .1z"/>
<path d="M130.8 166l.1 .3 .4-.3zM130.9 166.3l.4-.3-.3 .5zM131.3 166l-.3 .5 .3 .1z"/>
<path d="M130.9 166l.1 .3 .3-.3zM131 166.3l.3-.3-.2 .4zM131.3 166l-.2 .4h.2z"/>
<path d="M130.9 166l.1 .3 .3-.3zM131 166.3l.3-.3-.2 .4zM131.3 166l-.2 .4h.2z"/>
<path d="M131.1 165.7l.2 .3v-.4zM131.1 165.7l.2 .3-.3-.2zM131 165.8l-.1 .2h.4z"/>
<path d="M131.3 166v.4h.2zM131.3 166l.4 .3-.2 .1zM131.3 166l.4 .3 .1-.3z"/>
<path d="M131 165.5l.3 .5v-.5zM131 165.5l.3 .5-.4-.3zM130.9 165.7l-.1 .3h.5z"/>
<path d="M131.3 166v.6l.3-.1zM131.3 166l.5 .3-.2 .2zM131.3 166l.5 .3 .1-.3z"/>
<path d="M131.1 165.7l.2 .3v-.4zM131.1 165.7l.2 .3-.3-.2zM131 165.8l-.1 .2h.4z"/>
<path d="M131.3 166v.4h.2zM131.3 166l.4 .3-.2 .1zM131.3 166l.4 .3 .1-.3z"/>
<path d="M131 165.5l.3 .5v-.5zM131 165.5l.3 .5-.4-.3zM130.9 165.7l-.1 .3h.5z"/>
<path d="M131.3 166v.6l.3-.1zM131.3 166l.5 .3-.2 .2zM131.3 166l.5 .3 .1-.3z"/>
<path d="M131.3 166h.5l-.1-.2zM131.5 165.7l.2 .1-.4 .2zM131.3 165.6v.4l.2-.3z"/>
<path d="M131.3 166h.5l-.1-.2zM131.5 165.7l.2 .1-.4 .2zM131.3 165.6v.4l.2-.3z"/>
<path d="M131.3 166h.6l-.1-.3zM131.6 165.5l.2 .2-.5 .3zM131.3 165.5v.5l.3-.5z"/>
<path d="M131.3 166h.6l-.1-.3zM131.6 165.5l.2 .2-.5 .3zM131.3 165.5v.5l.3-.5z"/>
<path d="M142.2 166l.1 .3 .4-.3zM142.3 166.3l.4-.3-.2 .5zM142.7 166l-.2 .5 .2 .1z"/>
<path d="M142.2 166l.1 .3 .4-.3zM142.3 166.3l.4-.3-.2 .5zM142.7 166l-.2 .5 .2 .1z"/>
<path d="M142.3 166v.3l.4-.3zM142.3 166.3l.4-.3-.2 .4zM142.7 166l-.2 .4h.2z"/>
<path d="M142.3 166v.3l.4-.3zM142.3 166.3l.4-.3-.2 .4zM142.7 166l-.2 .4h.2z"/>
<path d="M142.5 165.7l.2 .3v-.4zM142.5 165.7l.2 .3-.4-.2zM142.3 165.8v.2h.4z"/>
<path d="M142.7 166v.4h.2zM142.7 166l.4 .3-.2 .1zM142.7 166l.4 .3v-.3z"/>
<path d="M142.5 165.5l.2 .5v-.5zM142.5 165.5l.2 .5-.4-.3zM142.3 165.7l-.1 .3h.5z"/>
<path d="M142.7 166v.6l.3-.1zM142.7 166l.5 .3-.2 .2zM142.7 166l.5 .3 .1-.3z"/>
<path d="M142.5 165.7l.2 .3v-.4zM142.5 165.7l.2 .3-.4-.2zM142.3 165.8v.2h.4z"/>
<path d="M142.7 166v.4h.2zM142.7 166l.4 .3-.2 .1zM142.7 166l.4 .3v-.3z"/>
<path d="M142.5 165.5l.2 .5v-.5zM142.5 165.5l.2 .5-.4-.3zM142.3 165.7l-.1 .3h.5z"/>
<path d="M142.7 166v.6l.3-.1zM142.7 166l.5 .3-.2 .2zM142.7 166l.5 .3 .1-.3z"/>
<path d="M142.7 166h.4v-.2zM142.9 165.7l.2 .1-.4 .2zM142.7 165.6v.4l.2-.3z"/>
<path d="M142.7 166h.4v-.2zM142.9 165.7l.2 .1-.4 .2zM142.7 165.6v.4l.2-.3z"/>
<path d="M142.7 166h.6l-.1-.3zM143 165.5l.2 .2-.5 .3zM142.7 165.5v.5l.3-.5z"/>
<path d="M142.7 166h.6l-.1-.3zM143 165.5l.2 .2-.5 .3zM142.7 165.5v.5l.3-.5z"/>
<path d="M145.3 172.9v.3l.5-.3zM145.3 173.2l.5-.3-.2 .5zM145.8 172.9l-.2 .5 .2 .1z"/>
<path d="M145.3 172.9v.3l.5-.3zM145.3 173.2l.5-.3-.2 .5zM145.8 172.9l-.2 .5 .2 .1z"/>
<path d="M145.4 172.9v.3l.4-.3zM145.4 173.2l.4-.3-.2 .4zM145.8 172.9l-.2 .4 .2 .1z"/>
<path d="M145.4 172.9v.3l.4-.3zM145.4 173.2l.4-.3-.2 .4zM145.8 172.9l-.2 .4 .2 .1z"/>
<path d="M145.6 172.6l.2 .3v-.4zM145.6 172.6l.2 .3-.4-.2zM145.4 172.7v.2h.4z"/>
<path d="M145.8 172.9v.5l.2-.1zM145.8 172.9l.4 .3-.2 .1zM145.8 172.9l.4 .3v-.3z"/>
<path d="M145.6 172.5l.2 .4v-.5zM145.3 172.6l.3-.1 .2 .4zM145.3 172.6v.3h.5z"/>
<path d="M145.8 172.9v.6l.3-.1zM145.8 172.9l.5 .3-.2 .2zM145.8 172.9l.5 .3 .1-.3z"/>
<path d="M145.6 172.6l.2 .3v-.4zM145.6 172.6l.2 .3-.4-.2zM145.4 172.7v.2h.4z"/>
<path d="M145.8 172.9v.5l.2-.1zM145.8 172.9l.4 .3-.2 .1zM145.8 172.9l.4 .3v-.3z"/>
<path d="M145.6 172.5l.2 .4v-.5zM145.3 172.6l.3-.1 .2 .4zM145.3 172.6v.3h.5z"/>
<path d="M145.8 172.9v.6l.3-.1zM145.8 172.9l.5 .3-.2 .2zM145.8 172.9l.5 .3 .1-.3z"/>
<path d="M145.8 172.9h.4v-.2zM146 172.6l.2 .1-.4 .2zM145.8 172.5v.4l.2-.3z"/>
<path d="M145.8 172.9h.4v-.2zM146 172.6l.2 .1-.4 .2zM145.8 172.5v.4l.2-.3z"/>
<path d="M145.8 172.9h.6l-.1-.3zM146.1 172.5l.2 .1-.5 .3zM145.8 172.4v.5l.3-.4z"/>
<path d="M145.8 172.9h.6l-.1-.3zM146.1 172.5l.2 .1-.5 .3zM145.8 172.4v.5l.3-.4z"/>
</g>
<!-- layer: SHEET -->
<g fill="none" stroke="#000" stroke-width=".25">
<path d="M141.7 66.9l2.2 5.4M191.8 60.3l-5.3 2.1M117 99.2l2.1 5.4M129.2 98.8l2.1 5.4M129.8 88.1l2.1 5.4M106.1 115.5v8.5M129.2 110.8l2.1 5.4M135.5 110.8l2.1 5.4M103 124l3.1 7.7M104.5 127.6h4.5M115.9 124l3 7.7M117.3 127.6h4.6"/>
<circle cx="109.6" cy="127.6" r=".57"/>
</g>
<g font-size="3.4">
<text x="5.6" y="188.8">OWNER :</text>
<text x="81.2" y="188.7">Project:</text>
<text x="118.7" y="188.8">CONTRACTOR :</text>
</g>
<g font-size="2.9">
<text x="22.5" y="29.4">400/230VAC,50Hz,3p+N+PE,10KA/1Sec</text>
<text x="109.7" y="165.7" transform="rotate(-90 109.7 165.7)">LIGHTING</text>
</g>
<g font-size="2.8">
<text x="119.7" y="121.1">Th.S1</text>
<text x="95.6" y="127.9">L.S</text>
</g>
<g font-size="2.7">
<text x="64.7" y="137.7">P.S1</text>
<text x="150.8" y="137.6">P.S1</text>
<text x="61.1" y="148.6">24Vdc,10A</text>
<text x="147.2" y="148.5">24Vdc,5A</text>
</g>
<g font-size="2.6">
<text x="7.8" y="31.1">R11</text>
<text x="7.8" y="35.7">S11</text>
<text x="267.7" y="31.1">R11</text>
<text x="267.7" y="35.7">S11</text>
<text x="7.8" y="40.3">T11</text>
<text x="267.7" y="40.3">T11</text>
<text x="198.1" y="62.9">D11(Control)</text>
<text x="208.3" y="105.9">D11</text>
<text x="132" y="123.6">A1</text>
<text x="127.9" y="128.5">K30</text>
<text x="132" y="133.5">A2</text>
<text x="5.6" y="167.7">MP</text>
<text x="269.4" y="167.7">MP</text>
<text x="5.6" y="174.6">PE</text>
<text x="269.4" y="174.6">PE</text>
</g>
<g font-size="2.3">
<text x="141.2" y="53.3">R</text>
<text x="130.5" y="64.6">10A,6KA</text>
<text x="131.3" y="61.4">Q6(C)</text>
</g>
<g font-size="2.2">
<text x="47.1" y="89">6A,6KA</text>
<text x="47.4" y="85.1">Q4(C)</text>
<text x="95.5" y="89">10A,6KA</text>
<text x="95.8" y="85.1">Q5(C)</text>
</g>
<text font-size="2" x="117.2" y="156.8">Fan</text>
<g font-size="1.9">
<text x="188.4" y="65.5">K30</text>
<text x="144.9" y="69.9">ES</text>
<text x="138.1" y="81">160</text>
<text x="132.6" y="87.6">15</text>
<text x="130.8" y="90.8">CONTROL PH</text>
<text x="132.5" y="94.5">18</text>
<text x="132" y="101.2">S1</text>
<text x="120.7" y="102.5">K30</text>
<text x="132.2" y="103.5">Stop</text>
<text x="122.4" y="114.4">S1</text>
<text x="122.5" y="116.8">Start</text>
<text x="138.6" y="114.1">K30</text>
<text x="55.8" y="139.9">L1</text>
<text x="64.4" y="139.9">L+</text>
<text x="64.4" y="143.4">M</text>
<text x="78.8" y="138.5">+24Vdc</text>
<text x="79.9" y="140.6">(L+2)</text>
<text x="141.9" y="139.8">L1</text>
<text x="150.5" y="139.8">L+</text>
<text x="150.5" y="143.3">M</text>
<text x="160.2" y="138.9">63</text>
<text x="160.2" y="142.2">64</text>
<text x="164.9" y="138.4">+24Vdc</text>
<text x="166" y="140.6">(L+1)</text>
<text x="55.8" y="145.3">N</text>
<text x="58.9" y="145.3">PE</text>
<text x="80.4" y="144.2">(M2)</text>
<text x="80.5" y="146.7">GND</text>
<text x="141.9" y="145.2">N</text>
<text x="145" y="145.2">PE</text>
<text x="166.6" y="144">(M1)</text>
<text x="166.6" y="146.7">GND</text>
</g>
<g font-size="1.7">
<text x="58.6" y="58.1">W:1*1.5mm2</text>
<text x="107" y="58.1">W:1*1.5mm2</text>
<text x="93.4" y="100.4">W:1*1.5mm2</text>
<text x="189.8" y="187.4">SCALE:</text>
<text x="189.8" y="191.1">DRAWN BY:</text>
<text x="207.1" y="187.4">NTS</text>
<text x="214" y="187.4">FORMAT:</text>
<text x="214.3" y="190.8">DATE:</text>
<text x="223.1" y="187.4">A4</text>
<text x="232.4" y="190.9">TITLE:</text>
<text x="232.5" y="187.5">STATUS:</text>
<text x="256.6" y="187.3">SHEET</text>
<text x="264" y="187.3">7</text>
<text x="266.7" y="187.3">OF 17</text>
<text x="271.3" y="191.5">REV</text>
<text x="189.8" y="194.9">CHECKED BY:</text>
<text x="214.3" y="194.6">DATE:</text>
<text x="271.7" y="193.9">NO.</text>
<text x="189.8" y="202.2">CO. APP.</text>
<text x="189.8" y="198.6">CHECKED BY:</text>
<text x="214.3" y="202">DATE:</text>
<text x="214.3" y="198.3">DATE:</text>
<text x="232.4" y="198.3">DOC NO.:</text>
<text x="273.2" y="200.4">2</text>
</g>
<g font-size="1.5">
<text x="16.9" y="11.9">1</text>
<text x="50" y="11.9">2</text>
<text x="83" y="11.9">3</text>
<text x="116" y="11.9">4</text>
<text x="149" y="11.9">5</text>
<text x="182" y="11.9">6</text>
<text x="215.1" y="11.9">7</text>
<text x="248.1" y="11.9">8</text>
<text x="2.3" y="20.5">F</text>
<text x="277.2" y="18.9">F</text>
<text x="2.2" y="50.6">E</text>
<text x="277" y="50.6">E</text>
<text x="2.2" y="85.3">D</text>
<text x="277.1" y="85.3">D</text>
<text x="2.1" y="120.1">C</text>
<text x="276.7" y="120.1">C</text>
<text x="2.1" y="154.8">B</text>
<text x="276.9" y="153.3">B</text>
<text x="2.1" y="189.6">A</text>
<text x="276.8" y="188.9">A</text>
<text x="16.9" y="205.2">1</text>
<text x="50" y="205.2">2</text>
<text x="83" y="205.2">3</text>
<text x="116.8" y="205.2">4</text>
<text x="149.7" y="205.2">5</text>
<text x="182.4" y="205.2">6</text>
<text x="215.1" y="205.2">7</text>
<text x="249.1" y="205.2">8</text>
</g>
</svg>
